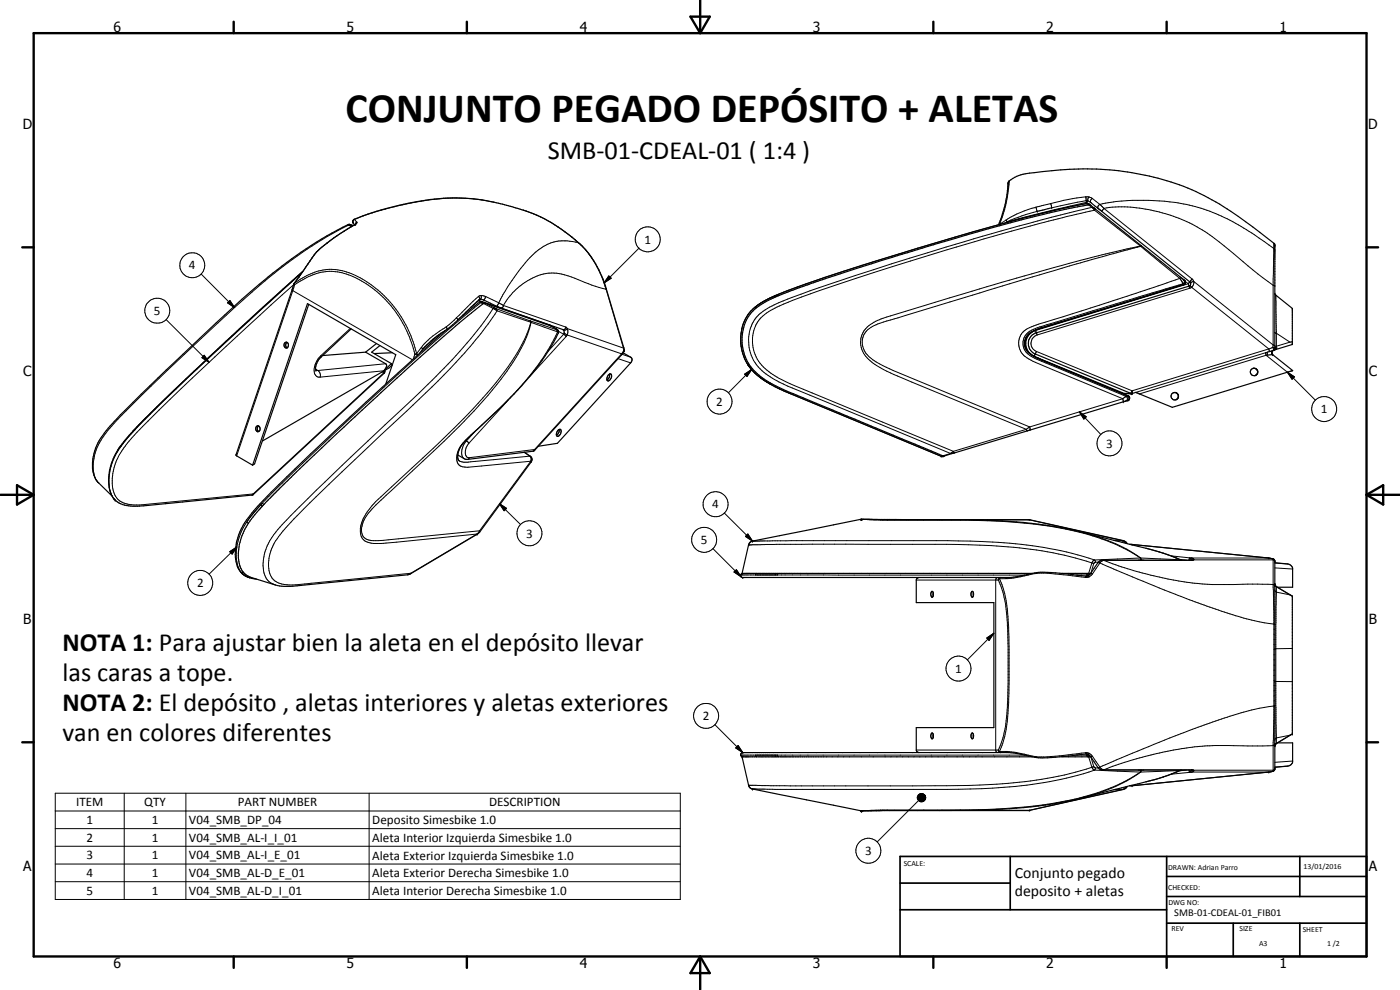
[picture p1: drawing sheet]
<svg xmlns="http://www.w3.org/2000/svg" width="420mm" height="297mm" viewBox="0 0 420 297" stroke-linecap="round" stroke-linejoin="round" font-family="sans-serif">
<g fill="none" stroke="#000" stroke-width=".35">
<path d="M106 67.7l-1.2-.4a123.4 123.4 0 0 0-29.6 20.2 826.8 826.8 0 0 0-41.5 39.6 18 18 0 0 0-5.9 11.3v2.2l.3 1.6a5 5 0 0 0 1.5 2.7l4 3.9M106.5 67.4l-.6-.7 .2-.7a87.5 87.5 0 0 1 31-6.6 62.1 62.1 0 0 1 17.6 3 45.6 45.6 0 0 1 21.4 13l1.5 2a30.7 30.7 0 0 1 4.3 9.2l5.3 17.7a1.77 1.77 0 0 1-.6 2.2l-26.3 28.8-19.9 2.5h-.8l-2.2-1.3M106.5 67.4a46.9 46.9 0 0 0-12.2 9.1l-4.2 6.1a8.3 8.3 0 0 0-2.4 4.4l-16.9 49.5 5 3.1M106.7 67.2l-.2 .2M299.7 67.4l.7-1.9a37.8 37.8 0 0 0 2.1-10.6l.1-.3a11.1 11.1 0 0 1 7.7-2.8l9.4-.9a87.1 87.1 0 0 1 14.7 .2l2.6 .3a77.7 77.7 0 0 1 20.7 5.5l3.6 1.8a75.1 75.1 0 0 1 10.3 6.2l6.5 4.8 4.3 3.4 .2 .3v31.2l-.7 .7-.1 .8M315.6 62.4l-4.3 1M327.4 61.6h-.2a96.7 96.7 0 0 0-17.3 3.5l-19.8 5.4-19.3 5.7-21.7 6.9-11.9 4.2a37.7 37.7 0 0 0-11.2 6 13.6 13.6 0 0 0 3.4 20.5 65.6 65.6 0 0 0 11.7 5.6l41.8 17.4h.6M327.4 61.6l-1-.6a368.7 368.7 0 0 0-34.2 8.5l-16.8 5a482.9 482.9 0 0 0-43 14.3l-1.3 .6a13.4 13.4 0 0 0-4.1 23l4.3 3 4 1.9 47.2 19.6 1-.1M327.4 61.6l15 12.1M327.4 60.8l29.8 23.9 .1 .8-.5 .4-45.8 14a3.4 3.4 0 0 0-2.4 3 3.4 3.4 0 0 0 2.1 3.3l28.7 11.8h.5M342.4 73.7h.1M342.5 73.7l12.4 9.9a.91 .91 0 0 1 .7 .8 .91 .91 0 0 1-.5 .9l-42.6 13-3.1 1.4a3.8 3.8 0 0 0-.4 6.4l3.4 1.8 26 10.9 .5 .6-.3 .7"/>
<path d="M90.8 81.5l-28.5 26.1-17.7 17M90.9 81.4l-18.1 16.4-15.4 14.4M92.7 91.3l-16.3 47.9-.6 .4M105.4 98.7l-9.4 8.7a3.9 3.9 0 0 0-1.2 3.7M134 98.9a1085.6 1085.6 0 0 0-56.7 53 23.5 23.5 0 0 0-6.4 11 10.5 10.5 0 0 0 1.4 8.8l1.6 1.3 3.1 .8M137.5 95.9l6.5-5.3 .6-.1 20.5 7.2M143.9 89.9l-4.9 4.6a35.2 35.2 0 0 1-7.9 6.3l-1.7 1.4M145 90l5 2.3 18.9 6.6M165.1 97.7h.1M167.5 99.2l-2.1-1.4-20.2-6.8a643.1 643.1 0 0 0-42 37.1l-21 20.2a56 56 0 0 0-8.7 10.5 14.6 14.6 0 0 0-1 12.2l.9 1.1 1.8 1.1 7.4 2.3 2 .4a36.6 36.6 0 0 0 8.3-.5l30-3.1 20.7-12.3 15.7-21.2a1.2 1.2 0 0 0-.1-1.9l-1.8-1.2M167.5 99.2v.1M167.5 99.3l.1 .1a64.5 64.5 0 0 1-14.5 20l-8.5 8.2a33.3 33.3 0 0 0-6 5.9 4.6 4.6 0 0 0-.9 4.7l.1 .1"/>
<path d="M355.5 84.1a.71 .71 0 0 1 .3 .7 .71 .71 0 0 1-.6 .6l-42.6 13a7.8 7.8 0 0 0-4 2.1 3.8 3.8 0 0 0 1.2 6.1l3.1 1.5 25.8 10.7 .3 .3M382.6 88.2l5.2 4.3v10.9l-5.2 1.6M49.6 119.6l-9.3 9.3M55.7 113.7l-3.4 3.3M85.5 102.8l.3-.1a.85 .85 0 0 1 .8 .9 .85 .85 0 0 1-1 .8 1.07 1.07 0 0 1-.1-1.6zM86.1 102.7a.95 .95 0 0 0 .1 1.7M109.7 105.7l6 3.4a1.08 1.08 0 0 1-.1 1.6l-.4 .6 2.3-2.2M109.7 105.7l-12.9 1M113 103.1l-3.3 2.6M114 103.7l-2.5 2 6 3.4M115.5 111.2l-.2 .8-39.3 36.4-32.8 3.4a11.6 11.6 0 0 1-7.9-1.1 8.4 8.4 0 0 1-2.6-8.3 17.1 17.1 0 0 1 2.6-7.4M115.8 115.2l3-8.8-26.5-15.3-16.5 48.5"/>
<path d="M117.5 109.1l.1 .5-.9 .8-38 21.9M117.8 105.8l-5.5 .3M182.5 112.6a.52 .52 0 0 1 .6-.4 .52 .52 0 0 1 .4 .4 1.34 1.34 0 0 1-1.2 1.6l-.2-.7zM183 112.2l-.2 1.1-.7 .7M187 105.9l2.3 1.3a1.09 1.09 0 0 1 0 1.7l-22 24.1-5.8 .9M337.4 118l-.1 .1M338.9 119l.1 .1M339 119.1v.5l-.3 .5M339 119.7l-.1 .1M339.9 118l-2.8 .1M352.5 117.8h-.3M352.7 117.8l.4 .2a1.09 1.09 0 0 1 .4 1.5"/>
<path d="M353.3 119.7a1.14 1.14 0 0 1-1.8-.7 1.14 1.14 0 0 1 1.4-1.3 1.14 1.14 0 0 1 .6 1.8l-.6 .5M376 110.5a1.14 1.14 0 0 1 1.3 .6 1.14 1.14 0 0 1-.2 1.3M376.5 110.5a1.13 1.13 0 0 0-1.3 1.2 1.13 1.13 0 0 0 1.5 1M376.7 110.5a1.13 1.13 0 0 1 .8 1.1 1.13 1.13 0 0 1-.8 1.1M381.7 105.9l.1 .2M381.8 106.1l6.1 5.1M382.1 105.2l-1.7 .5M382.2 105.2l-.5 .5M382.6 105l-.4 .1M382.6 105h.1M387.8 102.5l-.7 .2M387.9 111.2l-36.1 11-10.8-4.4-1.1 .2"/>
<path d="M387.9 111.2h.1M36.1 133.9l-.8 1.1M40.3 128.9l-4.2 5M40.4 128.9l-.6 .6M43.8 125.3l-3.4 3.6M77 127.9a.8 .8 0 0 1 1.1 .7 .8 .8 0 0 1-1 .9 1.07 1.07 0 0 1-.1-1.6zM77.6 127.8a.98 .98 0 0 0 0 1.7M167.4 129.2a.62 .62 0 0 1 .9-.2 .62 .62 0 0 1 0 1 .86 .86 0 0 1-1.3 .7v-.8zM167.8 128.9a1.73 1.73 0 0 1-.8 1.7M286 136l-.1 .1M338.5 120.1h.1M338.5 120.1l-55 16.7"/>
<path d="M338.7 120.1h-.1M338.7 120.1h-.2M260.8 155.8l48 .1 28.2 6.3 .9 .4 .4 .5M262.3 155.9l-4-.1-32.5 6.5-.7 .4-.4 .8-2 8.5h87M263.2 155.9h1M265.2 155.9l24.7 .1a146.8 146.8 0 0 1 34.6 3.6l14.5 3.7M275.8 173.3l-.6 .2-.2 .5v6.8h23.3v37.5h-23.3v6.7l.2 .6 .6 .2M280.1 177.9v.8M280.1 178.1v-.3a.33 .33 0 0 0-.4-.4 .33 .33 0 0 0-.3 .4l-.1 .7 .4 .7 .3-.3 .1-.8M291.6 177.5l.2-.1a1.21 1.21 0 0 1 .1 1.8h-.1a1.19 1.19 0 0 1-.2-1.7zM292.1 177.9v.8M318.6 172h8.7"/>
<path d="M339 163.3l4.9 1.2a58.4 58.4 0 0 1 10.6 3.6M339.1 163.3l41.7 4.1 1.3 .3 .5 .5-.1 62.9-.4 .3-1.3 .2-41.7 4.2M357.7 168l-27 .1-1.1 .6-2.9 3.9-.7 .3-2.7-.3a50.9 50.9 0 0 0-12.9-.7l-7.2 1.4h-80.5a.63 .63 0 0 1-.4-.7 .63 .63 0 0 1 .6-.6M382.6 168.8l3.8 .4a1.75 1.75 0 0 1 1.5 1.3v5.7h-4.5M382.6 175.3l.5 .8 4.7 2.8M387.1 178.5l.7 .4M387.8 178.9v41.3M222.9 227.1a.65 .65 0 0 1-.6-.6 .65 .65 0 0 1 .4-.7h80l3.2 .4a28.1 28.1 0 0 0 13.5 .7l6.7-.7 .4 .1 .8 .6 2.2 3.4 .7 .6 .7 .2h26.8M280.1 220.4v.8M280.1 220.3a.33 .33 0 0 0-.4-.4 .33 .33 0 0 0-.3 .4l-.1 .7 .3 .7 .5-.5M280.1 220.3v.9M292.1 220.3v.9"/>
<path d="M292.1 220.3a.35 .35 0 0 0-.3-.4 .35 .35 0 0 0-.3 .4l-.1 .7 .3 .7 .4-.5M292.1 220.4v.8M309.7 227.1h-87l2 8.5 .7 1 33.2 6.7M318.6 227.1h8.7M338.3 236l-.4 .5-.9 .4-28.2 6.3h-44.9M339 235.8l-14.5 3.6a150.5 150.5 0 0 1-38.9 3.8l-27.1 .1M354.5 231.1a75.6 75.6 0 0 1-15.5 4.7M383.4 222.9h4.5v5.7a1.65 1.65 0 0 1-1.5 1.3l-3.8 .4M387.8 220.2l-.7 .4M387.8 220.2l-4.7 2.9-.5 .7M262.2 243.2h-.5"/>
</g>
<g fill="none" stroke="#000" stroke-width=".3">
<path d="M302.8 54.3v1.5a40.6 40.6 0 0 1-2.8 11.5M325.8 59.1l-4 .5-6.5 1.5M325.8 59.1h1M325.8 59.1l.2 1.1M326.8 59.1l1.1 .5M326.8 59.1l-.3 .6v.5M327.9 59.6l2.2 1.7M327.9 59.6l-.6 .5 .1 .7-.9-.6M95 75.6l-5.3 7.5M95 75.6h-.1M98.1 72.9h.1M98.2 72.9l-3.2 2.7"/>
<path d="M104.5 67.4h.1M104.5 67.4l.2 .1M104.6 67.4v.1M104.7 67.5l.7 .5M104.7 67.5a132.1 132.1 0 0 0-29.1 20.1 785.9 785.9 0 0 0-41.4 39.5 19 19 0 0 0-6.2 13.5 6.2 6.2 0 0 0 1.6 4.3M105.1 67.4h.1M105.1 67.4h.2M105.2 67.5h-.5M105.2 67.5l.5 .4M105.2 67.4h.1M105.2 67.4v.1M105.3 67.4l.7 .3"/>
<path d="M106.3 65.8h.1M106.3 67.5h.1M106.4 65.8l.7 .8M106.4 65.8l-.5 .7 .2 .6M106.4 67.5l-4.2 2.5-4 2.9M107 67.1l-.6 .4M107 67.1l-.3 .2M107.1 66.6l-.1 .5M107.1 66.6l-.5 .7M148.2 60.7a63.6 63.6 0 0 0-29.9 1.4l-6.6 1.8-5.3 1.9M157 63a44.9 44.9 0 0 1 19.7 13.2 31.7 31.7 0 0 1 4.6 8.7M173.7 72.9a14.1 14.1 0 0 0-7.2-.3 17.9 17.9 0 0 0-9.5 7.1l-4.7 6.4-2.6 4.7"/>
<path d="M191.8 74.5l-10.5 10.4M300 67.3l-.3 .1M300 67.3v.1M301.9 66l-1.9 1.3M301.9 66l.3 .5M302.2 66.5l-.5 .4M310.9 62.1l.4 1.3M310.9 62.1a32.8 32.8 0 0 0-9 3.9M311.3 63.4h.1M311.3 63.4a50.6 50.6 0 0 0-9.1 3.1M315.3 61.1l-4.4 1M315.3 61.1l.3 1.3"/>
<path d="M315.6 62.4h.1M326 60.2l.1 .5M326 60.2l-10.4 2.2M326 60.2h.5M326.1 60.7l.4 .3M326.1 60.7l-23.9 5.8M326.2 61l.1 .5M326.2 61.1l.6 .1M326.2 61.1l-3 .5a472.1 472.1 0 0 0-43.9 11.7 546.7 546.7 0 0 0-44.5 14.5l-1.5 .6M326.5 60.2l-.4 .5M326.7 61.5l1 .7M326.8 61.2l-.2 .3"/>
<path d="M326.8 61.2h.1M327.7 62.2l.5 .2M327.7 62.2l.8 .9M327.7 62.2l-12.2 3a1022.3 1022.3 0 0 0-58.8 17.5l-10.9 3.6a99.5 99.5 0 0 0-15.5 6.2 11.2 11.2 0 0 0-3.5 16.6 25.4 25.4 0 0 0 11 7.3l47.5 19.7M328.5 63.1l13.8 10.7M328.5 63.1l-11 2.6a943.4 943.4 0 0 0-79.6 24.4 25.1 25.1 0 0 0-9.6 5.3 11.2 11.2 0 0 0 3.7 17l1.8 1.1 4.6 2.2 47.7 19.7M328.7 62.7l-.2 .4M330.1 61.3l3.3-.6a74 74 0 0 1 19.4 0 57.4 57.4 0 0 1 25.1 10.8l4.4 3 .3 .6M330.1 61.3l1.2 1.2M330.1 61.3l-.6 .7 .1 .6M331.3 62.5a46.1 46.1 0 0 1 25.7 4.4 57 57 0 0 1 13.2 9.2 81.3 81.3 0 0 0 12.4 9.7v.1M331.3 62.5l26.4 21.2"/>
<path d="M331.3 62.5l-.7 .9M342.3 73.8v.1M342.3 73.8a577.6 577.6 0 0 0-46.1 12.2l-29 8.8a13 13 0 0 0-8.1 4.8 6.7 6.7 0 0 0 2 8.6l4 2.7 3.2 1.5 39.7 16.4M342.3 73.9l11.8 9.6M342.3 73.9l-21.3 5.9-53.7 16.2a13.2 13.2 0 0 0-7.6 3.7 5.5 5.5 0 0 0 1.8 7.9 34.6 34.6 0 0 0 8.7 4.5l38.8 16M342.4 73.7l-.1 .1M342.4 73.8h.1M342.5 73.7h.1M342.5 73.7l-.2 .2M382.3 73l-.2 30.5M49.9 95.9l12.8 12.8M60.4 82.2l10 10.1"/>
<path d="M68.3 90.8l.7-.6 1.4 2.1zM87.7 87h.1M87.7 87l.2 .2M87.9 87.2l35.9 20.7M87.9 87.2l-16.9 49.6M88.2 85.4l-6.8 6.1a946 946 0 0 0-40.3 38.2 33.6 33.6 0 0 0-4.9 6.2 14.3 14.3 0 0 0-1.7 12.7 5.1 5.1 0 0 0 4.2 2.7l3.9 .2 33.4-3.3M88.2 85.2l.2 .2M88.3 85h.1M88.4 85a17.5 17.5 0 0 1 13-4 30.4 30.4 0 0 1 19.5 14.8 36.2 36.2 0 0 1 4.1 10.3M88.4 85v.4M88.4 85.4l-.5 1.8M88.4 85.4a18.2 18.2 0 0 1 12.3-3.9 27.5 27.5 0 0 1 16 9.6 34.4 34.4 0 0 1 7.8 15.2"/>
<path d="M89.7 83.1h.1M89.7 83.1l-1.3 1.9M90.5 82l-12.6 11.3a857 857 0 0 0-37.4 35.6M105.1 98.6l-8.8 8.1M133.9 98l-.5 .4a22.6 22.6 0 0 0-7 5.9M133.9 98l.2 .8M137 95.3l-3.1 2.7M137 95.3l.3 .5v.3M143.6 88.9l.3 .5-.1 .5M143.6 88.9l-6.6 6.4M143.6 88.9l1.2-.2 1 .3M143.8 90.2l.8 .3"/>
<path d="M143.8 90.2l-2.6 2.1M143.8 90v.2M144 90.6l.4 .1M144 89.8l-.1 .1M144.1 89.8l-.3 .4M144.2 89.8h-.1M144.2 89.8l.8 .2M144.4 88.7l-.2 1.1M144.4 90.7l.4 .6M144.4 90.7l-12.5 10.6a1239 1239 0 0 0-41.1 37.7l-12.1 12M144.6 90.5l.3 .7M144.7 90.6l-.3 .1"/>
<path d="M145.1 91.1l2.9 1.4M145.2 90h.1M145.6 90.9l2.7 1.4M145.8 89l3.9 1.8M145.8 89l-.6 1M148 92.5l1.2 .8M148 92.5a148.4 148.4 0 0 1-22.1 25.3l-20.6 19.4-12.9 12.4a89.4 89.4 0 0 0-10.3 10.9 13 13 0 0 0-2.3 12.9 4.6 4.6 0 0 0 2.8 2.1M148.3 92.3l.6 .3M148.3 92.3l-.3 .2M148.9 92.6l.3 .7M148.9 92.6l10.1 3.7M149.2 93.3l10.1 3.4"/>
<path d="M149.2 93.3a126 126 0 0 1-14.1 17.3 515.9 515.9 0 0 1-24.7 23.7 428.4 428.4 0 0 0-24.5 23.9 17.4 17.4 0 0 0-5.2 9.3 7.4 7.4 0 0 0 1.5 6.6 9 9 0 0 0 6.4 1.4l34.7-3.5M149.7 90.8l1.4 .9M149.7 90.8l-.6 1.1M151.1 91.7l18.7 6.4M151.1 91.7l-.4 .6-.5 .1M159 96.3l.3 .4M159 96.3h.1M159.1 96.3l.3 .4M159.1 96.3l7.9 2.6M159.3 96.7h.1M159.3 96.7a51.2 51.2 0 0 1-10.4 18 207.1 207.1 0 0 1-22 22.7l-12.6 11.7a16.2 16.2 0 0 0-6.1 9.4 3.7 3.7 0 0 0 4 4.6l6.7-.4 24.3-2.5M159.4 96.7l7.9 2.9"/>
<path d="M159.4 96.7a48.4 48.4 0 0 1-10.3 18.7 212.2 212.2 0 0 1-22.2 22.9l-14.1 13.2a12.1 12.1 0 0 0-4.3 6.7 3.2 3.2 0 0 0 3.5 4l3-.1 28.9-2.8M164.9 97.5l.2 .2M165 97.5l.3 .2M165.3 97.7l1.7 1M165.3 97.7h.1M165.3 97.7l.1 .1M166.3 98l-.1 .3M167 98.7h.1M167 98.7l.2 .2M167 98.9l.3 .7M167 98.9h.2M167.2 98.9h.1"/>
<path d="M167.3 99.6a75.4 75.4 0 0 1-16.8 22.4l-10.6 9.9a8.7 8.7 0 0 0-2.7 4.4 2.75 2.75 0 0 0 1.7 3.8l1.3 .1 19.1-1.8M167.3 99.6l.2 .3M167.6 99.4l1.6 .9M168.9 98.8l.2 .3M169.1 99.1l.2 .9M169.3 100l-.1 .3M169.3 100l.9 .5M169.8 98.1l.5 .5M169.8 98.1l-.4 .7-.5 .1M170.3 98.6l16.8 5.8M170.3 98.6l.1 1.1-.2 .8M170.3 98.6l-.5 .4-.7 .1"/>
<path d="M181.3 84.9l.6 1.9M181.9 86.8l5.2 17.6M181.9 86.8l-4.3-1.2-5.1-2.1a14.5 14.5 0 0 0-16.4 2.3l-2.2 2-2.8 3.9M181.9 86.6v.2M182.7 82.8l.7 .7-2.1 1.4zM226.7 92.1a11.9 11.9 0 0 0-4.4 8.8 14.1 14.1 0 0 0 2.1 8.4M226.7 92.1l.3 .3M232.7 88.7l-3.8 1.9-2.2 1.5M232.7 88.7l.2 .4M233.3 88.4l-4.2 2.1-2.4 1.6M233.3 88.4l-.6 .3M233.3 88.4l.2 .4"/>
<path d="M233.4 88.5v.1M310.8 99.1a4.1 4.1 0 0 0-1.7 7M310.8 99.1l.2 .7M311 99.8h.1M311 99.8v.1M311 99.9h.1M311 99.9l.3 .6M354.1 83.5l.9 1.6M354.1 83.5l-35 11.5a47.6 47.6 0 0 0-11.3 4 5 5 0 0 0 1 8.7l7.1 3.2 21.1 8.7M354.3 83.3l-.2 .2M355 85.1v.1M355 85.2l.1 .1"/>
<path d="M355 85.2l-42.3 12.7a7.2 7.2 0 0 0-5.4 3.4 4.4 4.4 0 0 0 .1 3.4l.2 .5a8.8 8.8 0 0 0 4.9 3.2l25.4 10.5M355.2 85.3v.1M355.2 83.9a.75 .75 0 0 1-.2 1.3M355.2 85.4h.1M355.2 85.4l-42.6 13a7.8 7.8 0 0 0-4 2.1 3.8 3.8 0 0 0 1.2 6.1l.6 .3M355.5 84.1h.1M355.5 84.1l.2 .3M355.7 84.4l.9 .7M355.7 84.4l.1 .4-.6 .6M356.6 85.1l-45.8 14M356.6 85.1l.2 .8M356.8 85.9h.1"/>
<path d="M356.8 85.9l.3 .6M357.1 84.6h.1M357.1 84.6l-.5 .5M357.1 86.5l-45.8 14M357.1 85.7l.6 .5M357.7 86.2l-.6 .3M357.7 86.2l23.1 18.5M357.7 83.7l.6 .8M357.7 83.7l-.6 .8M358.3 84.5l23.8 19M358.3 84.5l-.1 .9-.5 .8M358.3 84.5l-1 .4"/>
<path d="M382.6 99.7l4.5 3-4 1.2M382.9 88.6l.2 15.3M61.3 106.6l1.4 2.1-2.1-1.4zM94.7 110.8l.7 .4M94.8 111.1l.6 .1M95.4 111.2l.6 .6 .1 1.4M96.3 106.7a5.9 5.9 0 0 0-1.9 5.5l.8 .8 .9 .2M96.3 106.7v.5M115.2 111.3l-19.1 1.9M115.3 111.3v.3M115.3 111.6l-.8 .1M115.3 111.8v.2"/>
<path d="M115.3 111.6h.1M115.3 111.8l-39.3 36.4M115.3 111.6v.1M115.3 111.7v.1M115.7 109.1l-20.3 2.1M124.5 106.3l.9 .2M124.5 106.3l-.5 1.4M125 106.1l-.5 .2M125 106.1l.5 .4M126.4 104.3l-1.4 1.8M126.4 104.3l.5 .3M126.9 104.6l-1.1 1.6"/>
<path d="M129.4 102.2l-2.5 2.4M131.8 100.4l-4.9 4.2M169.2 100.3l.7 .7M169.2 100.3l-4.6 4.9M169.9 101l-10.9 11.9M170.2 100.5l-.3 .5M170.2 100.5l16.4 5.7M185.5 107.6l3.8 1.3M186.6 106.2v.3M186.6 106.2l-26.2 28.7M186.7 106.3l2.6 .9M187.1 104.4l.1 .8"/>
<path d="M187.2 104.3h.1M187.2 104.3l-.1 .1M187.2 105.2l.1 .3M187.2 105.2l-.6 1M187.4 104.9l-.2 .3M223.5 112.3l2.1-1.4-1.4 2zM224.4 109.3h.1M224.4 109.3l1 1.4 2 2M224.7 109.2l-.3 .1M225.6 110.9l-7 7M227.4 112.7l1.8 1.3M229.2 114l1.8 1.2"/>
<path d="M231 115.2l4.8 2.3 46.7 19.4M231.2 114.9l-.2 .3M310.3 106.8l.1 .1M310.4 106.9l27 11.1h2M310.4 106.9l28.1 11.8M310.7 106.2h.1M311.1 105.5l-.7 1.4M311.1 105.5l28.7 11.8M311.3 100.5a2.64 2.64 0 0 0-1.9 2.4 2.64 2.64 0 0 0 1.7 2.6M337 119.6l-28 8.5M337 119.6l.1 1M337.9 118.9v.1"/>
<path d="M337.9 119l-.9 .6M337.9 118.9a.77 .77 0 0 1 .5 .7 .77 .77 0 0 1-.5 .8M338.4 118.8l-.5 .1M338.5 118.7h.1M338.5 118.7a.75 .75 0 0 1 .5 .8 .75 .75 0 0 1-.5 .6M338.5 118.7v.1M339.4 118h.1M339.8 117.3l.1 .7M339.8 117.3l-.4 .7M339.9 118h.1M379.8 105.8l.2 .8M380 106.6l-38 11.6"/>
<path d="M380 106.6l6.4 5.1M380.4 106.6h-.4M380.4 106.6v-.9l-39.5 12M380.8 104.7l.1 .8M380.8 104.7l-41 12.6M381.9 106.4h.1M382 106.4l-1.6 .2M382 104.2a.81 .81 0 0 1-.3 1.3l.1 .9M382 104.2l.6 .2M382 104.2l-1.2 .5M382.1 103.5l.5 .3M382.1 103.5l-.1 .7"/>
<path d="M382.2 105.1h.1M382.2 105.1v.1M382.6 104.4h.1M382.8 104.1v.6l-.4 .3M383.1 103.9l-.5 .5M383.1 103.9v.9M386.4 111.7l2.1 1.4-.7 .7zM386.4 111.7l8.3 8.4M35.6 134.6h.2M35.8 134.6a15.8 15.8 0 0 0-2.4 13.8l.8 1.2M39.9 129.4h.1M40 129.4l-4.2 5.2"/>
<path d="M40.3 128.9h.1M40.3 128.9h.2M40.5 128.9l-2.4 2.7-2.3 3M40.5 128.9l-.5 .5M139.7 132.2l.3 .1M140 132.3l.7 .7M140 132.3a4.3 4.3 0 0 0-.9 5.2l.2 .1M140.7 133a3.4 3.4 0 0 0-.5 4.2l.7 .1M140.9 137.3l-.5 .5M142.5 129.5l-2.5 2.8M152.5 120.1l-11.8 12.9M157.3 135.7l1.7 1.2"/>
<path d="M159 136.9a1.22 1.22 0 0 1 .3 1.5M159 136.9h.2M159 136.9l-18.7 1.8h-1.2l-1.3-.4M159.3 138.4l-15.4 20.9M159.3 138.4v.4M160.4 134.9v.2M160.4 134.9l-.4 .5M160.4 134.9l-19.5 2.4M282.5 136.9h.1M282.5 136.9h.5M282.6 136.6l-.1 .3M282.9 136.7l.1 .2"/>
<path d="M283 136.9h.1M285.3 136.1l-2.4 .7M285.3 136.1h.5M286.1 135.4l-.8 .7M286.1 135.4l.4 .5M308 128.8l-21.9 6.6M308 128.8l.3 .5M308.3 129.3h.1M309 128.1l-1 .7M309 128.1l.1 .9M323.9 123.6l2.1 1.5-.7 .6zM323.9 123.6l6.5 6.7"/>
<path d="M337.1 120.6h.1M338.5 120.1h.1M34.2 149.6h.1M34.2 149.6l.4 .5M74 156.7l-1.7 3.1-1.2 4.3M74 156.7l.5 .3M76 148.2h.1M76 148.2l-.4 .3M76 148.2v.2M78.1 151.6l-4.1 5.1M78.7 151l-4.7 5.7M78.7 151l-.4 .5 .4 .4"/>
<path d="M78.7 151l.5 .4M143.9 159.3l-.7 .9M143.9 159.3l.1 .3M149.9 151.1l2.1 1.4-.7 .7zM149.9 151.1l6.3 6.3M217.4 153.9l8.4 8.4M258.3 155.8h.1M258.3 155.8l6.7 .3h25.9a180.7 180.7 0 0 1 24.8 1.9 66.5 66.5 0 0 1 26.6 9.4M308.6 155.9l.4 .1M309 156h.1M309 156l28 6.2M309.1 156h-17.7"/>
<path d="M324.5 159.6a54.7 54.7 0 0 1 17.8 7.8M68.9 165.5l2.2-1.4-1.4 2.1zM71.1 164.1a10.3 10.3 0 0 0 1.3 7.6M71.1 164.1l-8.3 8.2M72.4 171.7l1.2 1.1 1 .4M72.9 171.6l-.5 .1M74.6 173.2l.4 .2M74.6 173.3l.4 .1M123.3 172l-.9 .5M123.3 172.1h.1M123.3 172v.1M143.2 160.3h.1"/>
<path d="M143.2 160.2l-19.9 11.8M143.2 160.2v.1M213.9 164.6l8.5 8.5M220.3 171.6l.7-.7 1.4 2.2zM222.3 172.5l85.3 .1M223.7 161l.7-.8 1.4 2.1zM224.4 160.2l1.4 2.1-2.1-1.3zM224.7 163.5l19.1-.2h40.2a148.9 148.9 0 0 1 38.7 4.1l5 1.5M224.7 163.5h.1M225.8 162.3h.1M225.8 162.3l58.6-.1a154.5 154.5 0 0 1 37.4 3.8l6.7 2M227.1 172l-.4 .5"/>
<path d="M232.9 172l-.2 .5M233.5 172.1l-.2 .4M233.5 172.1h.1M233.6 172l-.1 .1M275 174h24.6M299.5 173.3l-.5 .2-.2 .5v51l.2 .6 .5 .2M299.6 174a36.8 36.8 0 0 1 2.8 15.5l.1 15.6a67.7 67.7 0 0 1-1.7 16.9l-1.2 3M300 173.7a39 39 0 0 1 2.7 15.6l.1 15.9a67.7 67.7 0 0 1-1.7 17.1l-1.1 3.2M300 173.7l.3-.4-.5 .2-.2 .5M300 173.7l-.4 .3M301.9 173.6l-1.9 .1M302.2 173.3l-.3 .3"/>
<path d="M310.9 172.1h4.4M310.9 172.1l-5.8 1.2-3.2 .3M311.1 171.8l-.2 .3M315.3 172.1l10.5 1.2M315.5 171.8l-.2 .3M322.9 172.5l3.8 .1M325.9 172.9l-.1 .4M325.9 172.9h.1M326.3 172.1l-.1 .8M326.3 172.1h.1M326.3 172v.1M326.4 172l.4 .6"/>
<path d="M326.5 172.8l.3 .3M326.8 173.1l-1 .2M327.3 172.1h.1M327.3 172.1l.6 .1M327.7 168.9l.5 .2M327.7 168.9l-1 3.1M327.9 172.2l-1.1 .9M328.2 169.1l-.8 2.8M328.4 168.9l-.2 .2M328.4 168.9h.1M328.5 168l.2 .7M328.5 168l-.6 .4-.2 .5"/>
<path d="M328.7 168.7l-.3 .2M329.5 168.9h.6M329.6 168.7h-.9M330.1 168.9l13 5.5a288.2 288.2 0 0 0 22.6 8.6 85.5 85.5 0 0 0 16.9 4.4M330.1 168.9l-2.2 3.3M331.1 168.1l2.9 1.1a112.5 112.5 0 0 0 29.8 6.2l16.7-.1 1.8 .1 .3 .6M334.7 162.2h2.3M337 162.2h.1M337 162.2l.8 .8M339.1 163.3l.7 .1M339.7 163.3l.1 .1M339.8 163.4h.1"/>
<path d="M339.8 163.4l41 4M342.3 167.4h.1M342.3 167.4l.1 .4M342.3 167.4l-13.8 .6M342.3 167.4l.2 .5M342.3 167.4l11.8 .5M342.4 167.8v.2M342.4 168h.1M342.4 168l-.8 .1M342.5 168l.8 .1M343.9 164.5l6.4 1.9 3.8 1.5M351.5 166.8l5.6 .6"/>
<path d="M354.1 167.9l.3 .1M354.1 167.9v.2M354.1 167.9l2 .2M357.1 167.4h23.7M357.1 167.4l-.3 .7M357.5 168.1h.2M358.3 168a.57 .57 0 0 0-.7-.5 .57 .57 0 0 0-.5 .6M358.3 168l-.4 .1h-26.7l-1.1 .8M358.3 168h23.8M358.3 168h-.7M380.8 167.4h.1M380.8 167.4l1.2 .3"/>
<path d="M382 167.7l.6 .7M382 167.7l.1 .3M382.1 168l.2 15.3-.2 47.8M382.1 168l.5 .7M382.1 167.7h-.1M382.6 175.1l.2 .7M382.6 169l3.8 .2M382.6 170.4l5.3 .3M382.8 175.8h.1M382.8 175.8l.3 .3M383.1 176.1l4 2.4-4-.8-.5-.7M383.1 176.1l-.2 11.3 .2 35.7"/>
<path d="M383.1 176.1h.1M296.2 191.4l2.1-1.4-1.5 2.2zM298.3 190l-8 8M382.6 194.6h.1M387.8 194.6h-5.2M214.5 217.4l8.4 8.4M382.6 204.5h.1M382.6 211.7v.1M382.6 211.8a123.5 123.5 0 0 0-25.7 7.4l-10.6 4.2-16.2 6.8M382.6 204.5h5.2M16.6 238h187.6v31.9h-187.6zM37.3 238v31.9"/>
<path d="M55.8 238v31.9M110.8 238v31.9M220.8 224.4l.7-.7 1.4 2.1zM221.5 223.7l1.4 2.1-2.1-1.4zM222.3 226.6h85.3M224.7 235.6h.1M225.8 236.7h.1M226.7 226.6l.4 .5M232.7 226.6l.2 .5M233.3 226.6l.3 .5M275 225h24.6M275.3 239.2l2.5 .1-2.5 .1z"/>
<path d="M275.3 239.4l2.5-.1-2.4 .4zM275.3 239.3h2.5M275.4 238.9l2.4 .4-2.5-.1zM275.4 239.7l2.4-.4-2.3 .6zM275.5 238.7l2.3 .6-2.4-.4zM275.5 239.9l2.3-.6-2.2 .9zM275.6 238.5l.3-.2 1.9 1zM275.6 238.5l2.2 .8-2.3-.6zM275.9 238.3l.2-.1 1.7 1.1zM276.1 238.2l.2-.1 1.5 1.2zM276.3 238.1h.3l1.2 1.2zM276.6 238.1h.3l.9 1.2z"/>
<path d="M276.9 238.1l.9 1.2zM277.1 238.3l.7 1zM277.4 238.4l.4 .9zM277.5 238.5l.3 .8zM277.7 238.8l.1 .5zM277.8 239.3l-.9 1.2-.3 .1zM277.8 239.3l-.9 1.2zM277.8 239.3l-.7 1.1zM277.8 239.3l-.4 1zM277.8 239.3l-.3 .8zM277.8 239.3l-.1 .6zM277.8 239.3v.3z"/>
<path d="M299.6 225l.2 .6 .5 .2-.3-.3M299.6 225l.4 .5M300 225.5l4.6 .2 6.3 1.3M301.9 225.5l.3 .3M310.9 227l.2 .3M315.3 227h-4.4M315.3 227l.2 .3M315.5 227.3h.1M325.8 225.8l.1 .4M325.8 225.8l-10.5 1.2M325.8 225.8l1 .2M325.9 226.2h.1"/>
<path d="M326.2 226.2l.1 .9M326.7 226.4l-.5 .2h-3.3M326.7 227.1l1 3.1M326.8 226.5l-.4 .6M326.8 226l1.1 .9M326.8 226l-.3 .3M327.3 226.9v.1M327.4 227.2l.8 2.8M327.7 230.2a124.1 124.1 0 0 1-37 5.5l-53.5 .1-12.5-.2M327.7 230.2l.5 .7 .3 .2M327.9 226.9l2.2 3.3M327.9 226.9l-.6 .1"/>
<path d="M328.2 230l-.5 .2M328.2 230l.5 .4M328.5 231.1l13.8 .5M328.5 231.1a116.3 116.3 0 0 1-34 5.5l-10.1 .3-58.6-.2M328.7 230.4l-.2 .7M328.7 230.4h.9M330.1 230.2l.6 .6 .6 .2M330.1 230.2l-.6 .1M331.3 231l27 .1M331.3 231l-.2 .1M334.7 236.9h2.3M337 236.9l-28 6.2"/>
<path d="M337 236.9h.1M337.8 236.1l-.8 .8M339.1 235.8h.7M339.8 235.8h.1M341.6 231.1h.8M342.3 231.6h.1M342.3 231.6a60.1 60.1 0 0 1-23.8 9 157.1 157.1 0 0 1-30.3 2.4h-23.9l-6 .2M342.3 231.6a52.4 52.4 0 0 1-17.8 7.8M342.4 231.1h.1M342.5 231.1l-.2 .5M342.5 231.3l-.2 .3M343.3 231.1h-.8"/>
<path d="M354.1 231.2l-11.8 .4M354.1 231.2l-5 1.9-5.2 1.5M354.1 231.1v.1M354.4 231.1l-.3 .1M356.1 231.1l-2 .2M356.8 231.1l.3 .6M357.1 231.7l-5.6 .6M357.1 231.1l.4 .5h23.3M357.6 231.1h.7M357.7 231l-.2 .1M358.3 231.1a.81 .81 0 0 1-1.2 .6M358.3 231.1h23.8"/>
<path d="M380.8 231.6h.1M382 231.4l-42.2 4.4M382 231.4h.1M382.1 231.1l-.1 .3M382.6 222l.5-.6 4-.8-4 2.5M382.6 223.1l-.5 .6h-17.6a81.6 81.6 0 0 0-13.1 1.5l-12.1 3-8 2.8M382.6 230.4v.5l-.6 .5M382.6 230.6l-.5 .5M382.8 223.3v.1M382.8 223.4l-.2 .6M383.1 223.1h.1M383.1 223.1l-.3 .3"/>
<path d="M386.4 229.9l-3.8 .2M387.9 228.3l-5.3 .4M16.6 243.3h187.6M16.6 248.6h187.6M16.6 253.9h187.6M16.6 259.2h187.6M258.3 243.2h.1M275.6 240.2l2.2-.9-1.9 1.1zM275.7 240.2l-12.4 12.4M275.9 240.4l1.9-1.1-1.7 1.2zM276.1 240.5l1.7-1.2-1.5 1.3zM276.3 240.6l1.5-1.3-1.2 1.3z"/>
<path d="M291.5 243.1h17.6M309 243.1h.1M309 243.1l-.4 .1M16.6 264.5h187.6"/>
<circle cx="57.7" cy="79.6" r="3.7"/>
<circle cx="194.4" cy="71.8" r="3.7"/>
<circle cx="47.2" cy="93.2" r="3.8"/>
<circle cx="215.9" cy="120.5" r="3.8"/>
<circle cx="333" cy="133" r="3.7"/>
<circle cx="397.4" cy="122.7" r="3.8"/>
<circle cx="158.9" cy="160" r="3.8"/>
<circle cx="214.8" cy="151.3" r="3.7"/>
<circle cx="60.1" cy="174.9" r="3.8"/>
<circle cx="211.3" cy="162" r="3.8"/>
<circle cx="211.9" cy="214.8" r="3.8"/>
<circle cx="287.7" cy="200.6" r="3.7"/>
<circle cx="260.6" cy="255.2" r="3.8"/>
</g>
<g fill="#000">
<circle cx="302.5" cy="54.9" r=".18"/>
<circle cx="106.7" cy="67.3" r=".18"/>
<circle cx="106.7" cy="67.2" r=".18"/>
<circle cx="382.6" cy="73.6" r=".18"/>
<circle cx="355.2" cy="83.9" r=".18"/>
<circle cx="94.8" cy="111.1" r=".18"/>
<circle cx="339.6" cy="118.1" r=".18"/>
<circle cx="34.6" cy="150.1" r=".18"/>
<circle cx="258.5" cy="155.8" r=".18"/>
<circle cx="258.6" cy="155.8" r=".18"/>
<circle cx="222.7" cy="172" r=".18"/>
<circle cx="222.9" cy="173.3" r=".18"/>
<circle cx="222.7" cy="227.1" r=".18"/>
<circle cx="222.9" cy="225.8" r=".18"/>
<circle cx="387.8" cy="220.2" r=".18"/>
<circle cx="258.5" cy="243.3" r=".18"/>
<circle cx="258.6" cy="243.2" r=".18"/>
<circle cx="258.6" cy="243.3" r=".18"/>
</g>
<g fill="none" stroke="#000" stroke-width=".71">
<path d="M10.1 9.9h400v277.1h-400zM70.1 6.5v3.4M140.1 6.5v3.4M207.2 5h5.8l-2.9 4.9zM210.1 0v9.9M280.1 6.5v3.4M350.1 6.5v3.4M6.7 74.2h3.4M410.1 74.2h3.5M.1 148.5h10M5.1 145.6l5 2.9-5 2.9zM410.1 148.5h10"/>
<path d="M410.1 148.5l5-2.9v5.8zM6.7 222.7h3.4M410.1 222.7h3.5M70.1 287v3.4M140.1 287v3.4M210.1 287v10M210.1 287l2.9 5h-5.8zM280.1 287v3.4M350.1 287v3.4"/>
</g>
<path d="M270.1 257h140v30h-140zM303.2 257v16M350.1 257v30M390.1 257v12M270.1 265h33.1M270.1 273h80M350.1 277h60M350.1 269h60M350.1 263h60M370.1 277v10M390.1 277v10" fill="none" stroke="#000" stroke-width=".51"/>
<g fill="#000">
<path d="M68.3 90.8l.7-.6 1.4 2.1zM182.7 82.8l.7 .7-2.1 1.4zM61.3 106.6l1.4 2.1-2.1-1.4zM223.5 112.3l2.1-1.4-1.4 2zM386.4 111.7l2.1 1.4-.7 .7zM323.9 123.6l2.1 1.5-.7 .6zM149.9 151.1l2.1 1.4-.7 .7zM68.9 165.5l2.2-1.4-1.4 2.1zM220.3 171.6l.7-.7 1.4 2.2zM224.4 160.2l1.4 2.1-2.1-1.3zM296.2 191.4l2.1-1.4-1.5 2.2zM221.5 223.7l1.4 2.1-2.1-1.4z"/>
<path d="M277.7 238.8l.1 .5zM277.5 238.5l.3 .8zM277.4 238.4l.4 .9zM277.1 238.3l.7 1zM276.9 238.1l.9 1.2zM276.6 238.1h.3l.9 1.2zM276.3 238.1h.3l1.2 1.2zM276.1 238.2l.2-.1 1.5 1.2zM275.9 238.3l.2-.1 1.7 1.1zM275.6 238.5l.3-.2 1.9 1zM275.6 238.5l2.2 .8-2.3-.6zM275.5 238.7l2.3 .6-2.4-.4z"/>
<path d="M275.4 239.7l2.4-.4-2.3 .6zM275.5 239.9l2.3-.6-2.2 .9zM275.6 240.2l2.2-.9-1.9 1.1zM275.9 240.4l1.9-1.1-1.7 1.2zM276.1 240.5l1.7-1.2-1.5 1.3zM276.3 240.6l1.5-1.3-1.2 1.3zM277.8 239.3l-.9 1.2-.3 .1zM277.8 239.3l-.9 1.2zM277.8 239.3l-.7 1.1zM277.8 239.3l-.4 1zM277.8 239.3l-.3 .8zM277.8 239.3l-.1 .6z"/>
<path d="M277.8 239.3v.3z"/>
</g>
<path d="M275.3 239.1h2.5" fill="none" stroke="#000" stroke-width=".38"/>
<path d="M275.3 239.5h2.5" fill="none" stroke="#000" stroke-width=".42"/>
<text font-size="12.6" x="103.7" y="36.5">CONJUNTO PEGADO DEPÓSITO + ALETAS</text>
<g font-size="7.9">
<text x="164.4" y="47.6">SMB-01-CDEAL-01 ( 1:4 )</text>
<text x="18.7" y="195.3">NOTA 1: Para ajustar bien la aleta en el depósito llevar</text>
<text x="18.7" y="204.3">las caras a tope.</text>
<text x="18.7" y="213.3">NOTA 2: El depósito , aletas interiores y aletas exteriores</text>
<text x="18.7" y="222.3">van en colores diferentes</text>
</g>
<g font-size="4.7">
<text x="304.6" y="263.5">Conjunto pegado</text>
<text x="304.6" y="268.9">deposito + aletas</text>
</g>
<g font-size="4.2">
<text x="34" y="9.6">6</text>
<text x="104" y="9.6">5</text>
<text x="174" y="9.6">4</text>
<text x="244" y="9.6">3</text>
<text x="314" y="9.6">2</text>
<text x="384" y="9.6">1</text>
<text x="6.8" y="38.7">D</text>
<text x="410.6" y="38.7">D</text>
<text x="7" y="112.9">C</text>
<text x="410.8" y="112.9">C</text>
<text x="7" y="187.1">B</text>
<text x="410.8" y="187.1">B</text>
<text x="7" y="261.4">A</text>
<text x="410.8" y="261.4">A</text>
<text x="34" y="290.4">6</text>
<text x="104" y="290.4">5</text>
<text x="174" y="290.4">4</text>
<text x="244" y="290.4">3</text>
<text x="314" y="290.4">2</text>
<text x="384" y="290.4">1</text>
</g>
<g font-size="3.9">
<text x="193.4" y="73.1">1</text>
<text x="56.7" y="80.9">4</text>
<text x="46.2" y="94.5">5</text>
<text x="215" y="121.8">2</text>
<text x="396.4" y="124">1</text>
<text x="332" y="134.4">3</text>
<text x="213.7" y="152.6">4</text>
<text x="157.9" y="161.3">3</text>
<text x="210.3" y="163.2">5</text>
<text x="59.1" y="176.2">2</text>
<text x="286.7" y="201.8">1</text>
<text x="210.9" y="216.1">2</text>
<text x="22.8" y="241.9">ITEM</text>
<text x="43.3" y="241.9">QTY</text>
<text x="71.4" y="241.9">PART NUMBER</text>
<text x="146.8" y="241.9">DESCRIPTION</text>
<text x="26" y="247.2">1</text>
<text x="45.5" y="247.2">1</text>
<text x="56.7" y="247.2">V04_SMB_DP_04</text>
<text x="111.7" y="247.3">Deposito Simesbike 1.0</text>
<text x="26" y="252.6">2</text>
<text x="26" y="257.9">3</text>
<text x="45.5" y="252.5">1</text>
<text x="45.5" y="257.9">1</text>
<text x="56.7" y="252.6">V04_SMB_AL-I_I_01</text>
<text x="56.7" y="257.9">V04_SMB_AL-I_E_01</text>
<text x="111.7" y="252.6">Aleta Interior Izquierda Simesbike 1.0</text>
<text x="111.7" y="257.9">Aleta Exterior Izquierda Simesbike 1.0</text>
<text x="259.6" y="256.5">3</text>
<text x="26" y="263.2">4</text>
<text x="45.5" y="263.2">1</text>
<text x="56.7" y="263.2">V04_SMB_AL-D_E_01</text>
<text x="111.7" y="263.3">Aleta Exterior Derecha Simesbike 1.0</text>
<text x="26" y="268.5">5</text>
<text x="45.5" y="268.5">1</text>
<text x="56.7" y="268.5">V04_SMB_AL-D_I_01</text>
<text x="111.7" y="268.6">Aleta Interior Derecha Simesbike 1.0</text>
</g>
<text font-size="3.1" x="352.4" y="275">SMB-01-CDEAL-01_FIB01</text>
<g font-size="2.4">
<text x="271.2" y="259.7">SCALE:</text>
<text x="350.6" y="261">DRAWN: Adrian Parro</text>
<text x="391.2" y="260.6">13/01/2016</text>
<text x="350.6" y="267">CHECKED:</text>
<text x="350.6" y="271.4">DWG NO:</text>
<text x="351.6" y="279.3">REV</text>
<text x="372" y="279.4">SIZE</text>
<text x="391" y="279.6">SHEET</text>
<text x="377.9" y="283.8">A3</text>
<text x="398.3" y="283.8">1 /2</text>
</g>
</svg>
